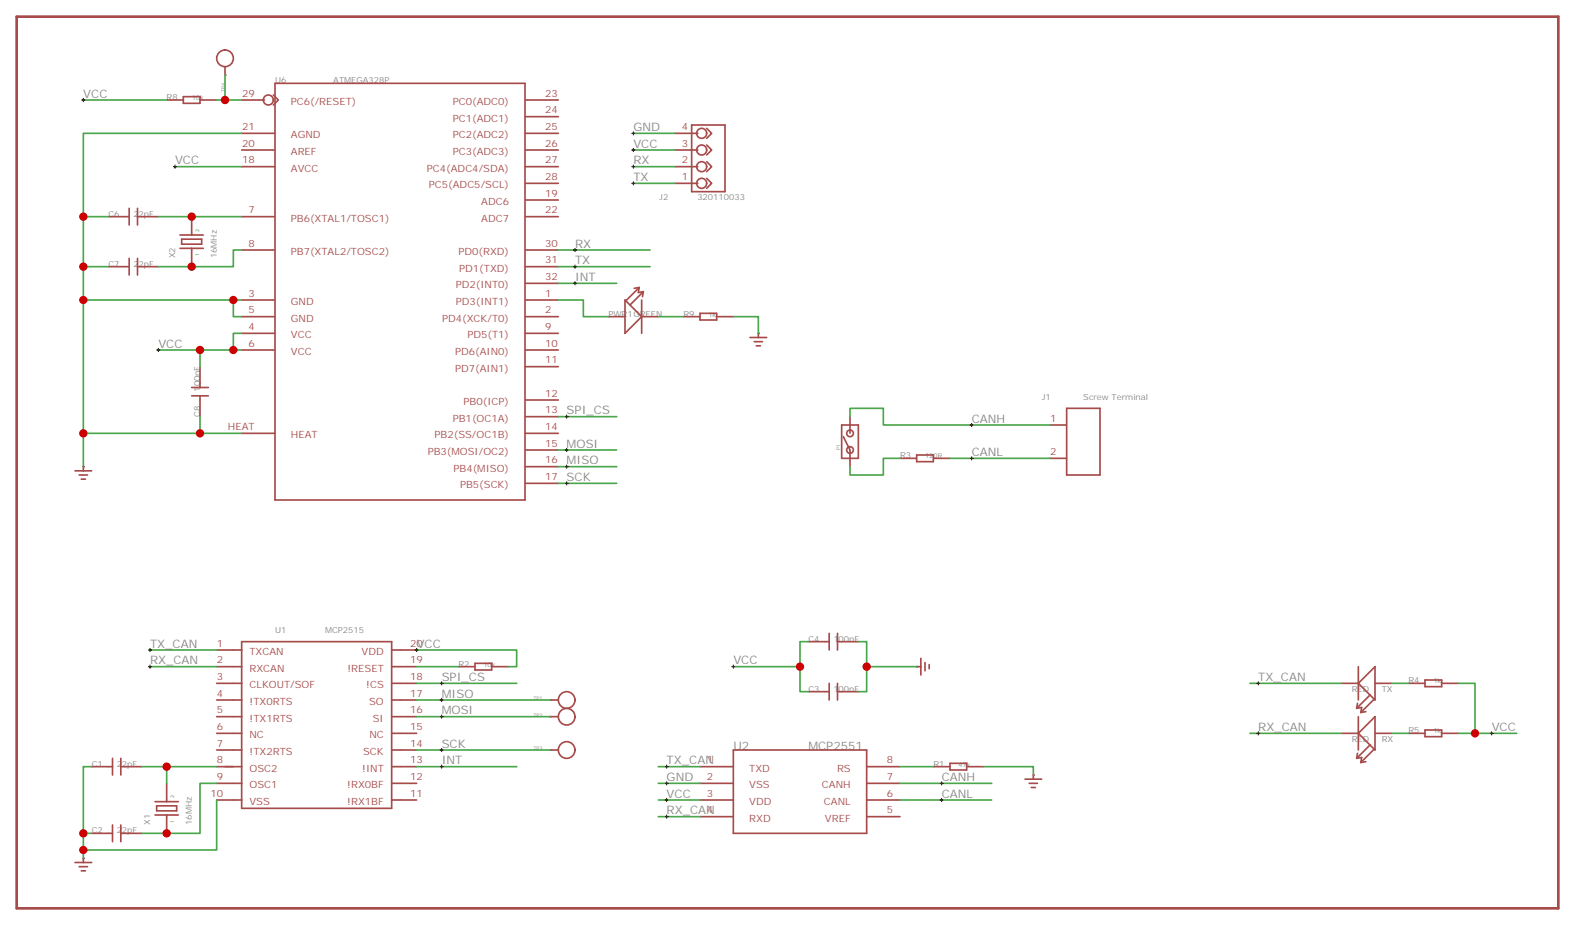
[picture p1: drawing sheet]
<svg xmlns="http://www.w3.org/2000/svg" width="333mm" height="196mm" viewBox="0 0 333 196" stroke-linecap="round" stroke-linejoin="round" font-family="sans-serif">
<path d="M3.5 3.5h326.3v188.8h-326.3z" fill="none" stroke="#a64a4a" stroke-width=".56"/>
<g fill="none" stroke="#a64a4a" stroke-width=".35">
<path d="M45.9 137.6h3.4M49.4 137.6h1.8M51.2 135.8h31.7v35.3h-31.7zM82.9 137.6h1.8M84.7 137.6h3.5M171.1 135.8h3.5M174.6 135.8h.9M175.5 134.1v3.5M177.3 135.8h.9M177.3 134.1v3.5M178.2 135.8h3.5M45.9 158.8h3.4"/>
<path d="M45.9 141.1h3.4M45.9 144.6h3.4M45.9 148.2h3.4M45.9 151.7h3.4M45.9 155.2h3.4M49.4 158.8h1.8M49.4 141.1h1.8M49.4 144.6h1.8M49.4 148.2h1.8M49.4 151.7h1.8M49.4 155.2h1.8M82.9 158.8h1.8"/>
<path d="M82.9 141.1h1.8M82.9 144.6h1.8M82.9 148.2h1.8M82.9 151.7h1.8M82.9 155.2h1.8M84.7 158.8h3.5M84.7 141.1h3.5M84.7 144.6h3.5M84.7 148.2h3.5M84.7 151.7h3.5M84.7 155.2h3.5M97 141.1h3.5"/>
<path d="M100.5 140.4h3.6v1.4h-3.6zM104.1 141.1h3.5M155.2 158.8h28.2v17.6h-28.2zM171.1 146.4h3.5M174.6 146.4h.9M175.5 144.6v3.6M177.3 144.6v3.6M177.3 146.4h.9M178.2 146.4h3.5M298.1 144.6h3.5M298.1 155.2h3.5M301.6 143.9h3.6v1.4h-3.6z"/>
<path d="M301.6 154.5h3.6v1.4h-3.6zM305.2 144.6h3.5M305.2 155.2h3.5M19.4 176.4h3.5M19.4 162.3h3.5M22.9 176.4h.9M22.9 162.3h.9M23.8 160.5v3.5M23.8 174.6v3.6M25.6 176.4h.9M25.6 162.3h.9M25.6 160.5v3.5"/>
<path d="M25.6 174.6v3.6M26.5 176.4h3.5M26.5 162.3h3.5M45.9 162.3h5.3M45.9 165.8h3.4M45.9 169.3h3.4M49.4 165.8h1.8M49.4 169.3h1.8M82.9 162.3h1.8M82.9 165.8h1.8M82.9 169.3h1.8M84.7 162.3h3.5"/>
<path d="M84.7 165.8h3.5M84.7 169.3h3.5M148.2 162.3h6.9M148.2 165.8h6.9M148.2 169.3h6.9M148.2 172.9h6.9M183.6 162.3h6.9M183.6 165.8h6.9M183.6 169.3h6.9M183.6 172.9h6.9M197.6 162.3h3.4M201.1 161.6h3.5v1.4h-3.5z"/>
<path d="M204.7 162.3h3.4M217 164.9h3.5M217.8 165.8h1.8M218.3 166.7h.9"/>
</g>
<circle cx="218.7" cy="164" r=".18" fill="#a64a4a"/>
<path d="M218.7 164v.9M15.9 182.6h3.5M16.8 183.4h1.7M17.2 184.3h.9" fill="none" stroke="#a64a4a" stroke-width=".35"/>
<circle cx="17.6" cy="181.7" r=".18" fill="#a64a4a"/>
<path d="M194.9 139.3v3.6M195.8 140.2v1.8M196.7 140.7v.9M17.6 181.7v.9" fill="none" stroke="#a64a4a" stroke-width=".35"/>
<circle cx="194" cy="141.1" r=".18" fill="#a64a4a"/>
<g fill="none" stroke="#a64a4a" stroke-width=".35">
<path d="M178.2 90h3.5v7h-3.5zM178.5 92.4l1.4 2.8M179.9 88.2v3.5M179.9 95.3v3.5M190.5 97h3.5M194 96.3h3.6v1.4h-3.6zM197.6 97h3.5M194 141.1h.9M284 144.6h3.5M284 155.2h3.5M287.2 149.9l1-.1-.2 1M287.3 148.9l-.1 1"/>
<path d="M287.3 159.5l-.1 1M287.5 141.1v7.1M287.5 151.7v7.1M289.1 150.6l-1.1 .2M290 147.1l-2.8 2.8M290 157.7l-2.8 2.8M290.9 148l-2.9 2.8M290.9 158.6l-2.9 2.8M291 141.1v7.1l-3.5-3.6zM291 151.7v7.1l-3.5-3.6zM291.1 144.6h3.5M291.1 155.2h3.5"/>
<path d="M32.8 169.7h4.9M32.8 172.5h4.9M33.2 170.6h4.2v1h-4.2zM35.3 165.8v3.5M35.3 169.3v.4M35.3 172.5v.4M35.3 172.9v3.5M287.2 160.5l1-.2-.2 1.1M289.1 161.2l-1.1 .2"/>
<circle cx="179.9" cy="95.3" r=".71"/>
<circle cx="179.9" cy="91.7" r=".71"/>
</g>
<circle cx="116.4" cy="148.2" r=".18" fill="#a64a4a"/>
<g fill="none" stroke="#a64a4a" stroke-width=".35">
<path d="M116.4 148.2h1.8"/>
<circle cx="119.9" cy="148.2" r="1.76"/>
</g>
<circle cx="116.4" cy="151.7" r=".18" fill="#a64a4a"/>
<g fill="none" stroke="#a64a4a" stroke-width=".35">
<path d="M116.4 151.7h1.8"/>
<circle cx="119.9" cy="151.7" r="1.76"/>
</g>
<circle cx="116.4" cy="158.8" r=".18" fill="#a64a4a"/>
<g fill="none" stroke="#a64a4a" stroke-width=".35">
<path d="M58.2 17.6h52.9v88.2h-52.9zM51.2 28.2h6.9M51.2 31.8h6.9M51.2 35.3h6.9M51.2 21.2h4.8M57.9 20.1l1 1.1-1 1M111.2 28.2h7M111.2 31.8h7M111.2 35.3h7M111.2 38.8h7M111.2 24.7h7M111.2 21.2h7"/>
<path d="M22.9 45.9h3.5M22.9 56.4h3.5M26.5 45.9h.8M26.5 56.4h.8M27.3 44.1v3.5M27.3 54.7v3.5M29.1 45.9h.9M29.1 56.4h.9M29.1 44.1v3.5M29.1 54.7v3.5M30 45.9h3.5M30 56.4h3.5"/>
<path d="M38.1 49.7h4.9M38.1 52.6h4.9M38.5 50.6h4.2v1.1h-4.2zM40.6 45.9v3.4M40.6 49.4v.3M40.6 52.6v.3M40.6 53v3.4M51.2 52.9h6.9M51.2 45.9h6.9M111.2 52.9h7M111.2 45.9h7M111.2 60h7"/>
<path d="M111.2 56.4h7M111.2 42.3h7M51.2 63.5h6.9M51.2 67h6.9M51.2 70.6h6.9M51.2 74.1h6.9M111.2 63.5h7M111.2 67h7M111.2 70.6h7M111.2 74.1h7M111.2 77.6h7M15.9 99.7h3.5"/>
<path d="M51.2 91.7h6.9M111.2 98.8h7M111.2 95.2h7M111.2 91.7h7M111.2 88.2h7M111.2 84.7h7M16.8 100.5h1.7M17.2 101.4h.9M111.2 102.3h7M116.4 158.8h1.8"/>
<circle cx="56.8" cy="21.2" r="1.06"/>
<circle cx="119.9" cy="158.8" r="1.76"/>
</g>
<circle cx="17.6" cy="98.8" r=".18" fill="#a64a4a"/>
<g fill="none" stroke="#a64a4a" stroke-width=".35">
<path d="M35.3 21.2h3.4M38.8 20.5h3.5v1.4h-3.5zM42.4 21.2h3.5M142.9 38.8h4.8M142.9 35.3h4.8M142.9 31.8h4.8M142.9 28.2h4.8M146.4 26.5h7.1v14.1h-7.1zM149.6 37.7l1 1.1-1 1.1M149.6 34.2l1 1.1-1 1M149.6 30.7l1 1.1-1 1M149.6 27.2l1 1-1 1.1"/>
<path d="M42.3 77.6v3.5M128.8 67h3.4M132.3 63.5l3.5 3.5-3.5 3.6zM135.3 60.9l-2.8 2.8M135.3 60.9l-1.1 .1M135.3 60.9l-.2 1 1.1-.2M135.8 63.5v7.1M135.9 67h3.4M136.2 61.7l-2.9 2.9M136.2 61.7l-.2 1.1M144.6 67h3.5M148.2 66.3h3.5v1.4h-3.5z"/>
<path d="M151.8 67h3.4M158.7 71.4h3.6M159.6 72.3h1.8M160.1 73.2h.9M17.6 98.8v.9M40.6 83.8h3.5M40.6 82h3.5M42.3 81.1v.9M42.3 83.8v.9M42.3 84.7v3.5"/>
<circle cx="148.5" cy="28.2" r="1.06"/>
<circle cx="148.5" cy="38.8" r="1.06"/>
<circle cx="148.5" cy="35.3" r="1.06"/>
<circle cx="148.5" cy="31.7" r="1.06"/>
</g>
<circle cx="160.5" cy="70.6" r=".18" fill="#a64a4a"/>
<path d="M160.5 70.6v.8M222.2 90h3.5M222.2 97h3.5M225.8 86.4h7v14.1h-7z" fill="none" stroke="#a64a4a" stroke-width=".35"/>
<circle cx="47.6" cy="15.9" r=".18" fill="#a64a4a"/>
<g fill="none" stroke="#a64a4a" stroke-width=".35">
<path d="M47.6 14.1v1.8"/>
<circle cx="47.6" cy="12.3" r="1.76"/>
</g>
<g fill="none" stroke="#4aa64a" stroke-width=".35">
<path d="M47.6 15.9v5.3M17.6 21.2h17.7M37 35.3h14.2M45.9 21.2h5.3M51.2 28.2h-33.6v17.7M134.1 28.2h8.8M134.1 35.3h8.8M134.1 31.8h8.8M134.1 38.8h8.8M17.6 56.4v42.4M22.9 45.9h-5.3v10.5h5.3M33.5 45.9h17.7"/>
<path d="M51.2 52.9h-1.8v3.5h-15.9M118.2 60h12.3M118.2 52.9h19.4M118.2 56.4h19.4M17.6 63.5h33.6M33.5 74.1h17.7M42.3 74.1v3.5M49.4 63.5v3.5h1.8M51.2 70.6h-1.8v3.5M118.2 63.5h5.3v3.5h5.3M139.3 67h5.3M155.2 67h5.3v3.6"/>
<path d="M17.6 91.7h33.6M42.3 88.2v3.5M118.2 95.2h12.3M118.2 98.8h12.3M118.2 88.2h12.3M179.9 88.2v-1.8h7.1v3.6h35.2M190.5 97h-3.5v3.5h-7.1v-1.7M201.1 97h21.1M118.2 102.3h12.3M31.7 137.6h14.2M88.2 137.6h21.2v3.5h-1.8M171.1 135.8h-1.8v10.6h1.8"/>
<path d="M181.7 135.8h1.7v10.6h-1.7M31.7 141.1h14.2M88.2 141.1h8.8M88.2 144.6h21.2M88.2 151.7h28.2M88.2 148.2h28.2M88.2 158.8h28.2M155.2 141.1h14.1M183.4 141.1h10.6M264.6 144.6h19.4M264.6 155.2h19.4M294.6 144.6h3.5"/>
<path d="M294.6 155.2h3.5M308.7 155.2h12.3M308.7 144.6h3.5v10.6M17.6 176.4h1.8M19.4 162.3h-1.8v17.6M30 162.3h15.9M35.3 162.3v3.5M45.9 169.3v10.6h-28.3v1.8M45.9 165.8h-3.6v10.6h-12.3M88.2 162.3h21.2M139.3 165.8h8.9M139.3 162.3h8.9"/>
<path d="M139.3 172.9h8.9M139.3 169.3h8.9M190.5 165.8h19.4M190.5 162.3h7.1M190.5 169.3h19.4M208.1 162.3h10.6v1.7"/>
</g>
<g fill="none" stroke="#000" stroke-width=".21">
<path d="M17.3 21.2h.7M17.6 20.8v.7M36.7 35.3h.7M37 34.9v.7M133.7 28.2h.7M133.7 35.3h.7M133.7 31.8h.7M133.7 38.8h.7M134.1 27.9v.7M134.1 31.4v.7M134.1 34.9v.7M134.1 38.5v.7"/>
<path d="M121.4 60h.7M121.4 52.9h.7M121.4 56.4h.7M121.7 52.6v.7M121.7 56.1v.7M121.7 59.6v.7M33.2 74.1h.7M33.5 73.7v.7M119.6 95.2h.7M119.6 98.8h.7M119.6 88.2h.7M119.9 87.8v.7"/>
<path d="M119.9 94.9v.7M119.9 98.4v.7M205.3 90h.7M205.3 97h.7M205.7 89.6v.7M205.7 96.7v.7M119.6 102.3h.7M119.9 102v.7M31.4 137.6h.7M31.7 137.2v.7M87.8 137.6h.7M88.2 137.2v.7"/>
<path d="M31.4 141.1h.7M31.7 140.8v.7M93.1 144.6h.7M93.1 151.7h.7M93.1 148.2h.7M93.1 158.8h.7M93.5 144.3v.7M93.5 147.8v.7M93.5 151.3v.7M93.5 158.4v.7M154.9 141.1h.7M155.2 140.8v.7"/>
<path d="M266 144.6h.7M266 155.2h.7M266.3 144.3v.7M266.3 154.9v.7M315.4 155.2h.7M315.7 154.9v.7M93.1 162.3h.7M93.5 161.9v.7M140.8 165.8h.7M140.8 162.3h.7M140.8 172.9h.7M140.8 169.3h.7"/>
<path d="M141.1 161.9v.7M141.1 165.5v.7M141.1 169v.7M141.1 172.5v.7M199 165.8h.7M199 169.3h.7M199.3 165.5v.7M199.3 169v.7"/>
</g>
<g fill="#c00">
<circle cx="17.6" cy="179.9" r=".88"/>
<circle cx="17.6" cy="176.4" r=".88"/>
<circle cx="183.4" cy="141.1" r=".88"/>
<circle cx="17.6" cy="45.9" r=".88"/>
<circle cx="17.6" cy="56.4" r=".88"/>
<circle cx="17.6" cy="91.7" r=".88"/>
<circle cx="17.6" cy="63.5" r=".88"/>
<circle cx="49.4" cy="63.5" r=".88"/>
<circle cx="42.3" cy="91.7" r=".88"/>
<circle cx="35.3" cy="162.3" r=".88"/>
<circle cx="35.3" cy="176.4" r=".88"/>
<circle cx="40.6" cy="45.9" r=".88"/>
<circle cx="40.6" cy="56.4" r=".88"/>
<circle cx="49.4" cy="74.1" r=".88"/>
<circle cx="42.3" cy="74.1" r=".88"/>
<circle cx="312.2" cy="155.2" r=".88"/>
<circle cx="169.3" cy="141.1" r=".88"/>
<circle cx="47.6" cy="21.2" r=".88"/>
</g>
<g font-size="2.5" fill="#838383">
<text x="17.6" y="20.7">VCC</text>
<text x="134.1" y="27.7">GND</text>
<text x="37" y="34.8">VCC</text>
<text x="134.1" y="31.3">VCC</text>
<text x="134.1" y="34.8">RX</text>
<text x="134.1" y="38.3">TX</text>
<text x="121.7" y="52.4">RX</text>
<text x="121.7" y="59.5">INT</text>
<text x="121.7" y="56">TX</text>
<text x="33.5" y="73.6">VCC</text>
<text x="119.9" y="87.7">SPI_CS</text>
<text x="205.7" y="89.5">CANH</text>
<text x="119.9" y="94.8">MOSI</text>
<text x="119.9" y="98.3">MISO</text>
<text x="119.9" y="101.8">SCK</text>
<text x="205.7" y="96.5">CANL</text>
<text x="31.7" y="137.1">TX_CAN</text>
<text x="88.2" y="137.1">VCC</text>
<text x="31.7" y="140.6">RX_CAN</text>
<text x="155.2" y="140.6">VCC</text>
<text x="93.5" y="147.7">MISO</text>
<text x="93.5" y="144.1">SPI_CS</text>
<text x="266.3" y="144.1">TX_CAN</text>
<text x="93.5" y="151.2">MOSI</text>
<text x="266.3" y="154.7">RX_CAN</text>
<text x="315.7" y="154.7">VCC</text>
<text x="93.5" y="158.3">SCK</text>
<text x="93.5" y="161.8">INT</text>
<text x="141.1" y="161.8">TX_CAN</text>
<text x="155.2" y="158.8">U2</text>
<text x="171.1" y="158.8">MCP2551</text>
<text x="141.1" y="165.3">GND</text>
<text x="199.3" y="165.3">CANH</text>
<text x="141.1" y="172.4">RX_CAN</text>
<text x="141.1" y="168.8">VCC</text>
<text x="199.3" y="168.8">CANL</text>
</g>
<g font-size="2.1" fill="#a54b4b">
<text x="51.2" y="20.5">29</text>
<text x="61.6" y="22.2">PC6(/RESET)</text>
<text x="95.8" y="22.2">PC0(ADC0)</text>
<text x="115.4" y="24">24</text>
<text x="115.4" y="20.5">23</text>
<text x="51.2" y="27.5">21</text>
<text x="61.6" y="29.3">AGND</text>
<text x="95.8" y="29.3">PC2(ADC2)</text>
<text x="95.8" y="25.7">PC1(ADC1)</text>
<text x="115.4" y="27.5">25</text>
<text x="144.3" y="27.5">4</text>
<text x="51.2" y="31.1">20</text>
<text x="51.2" y="34.6">18</text>
<text x="61.6" y="32.8">AREF</text>
<text x="95.8" y="32.8">PC3(ADC3)</text>
<text x="115.4" y="34.6">27</text>
<text x="115.4" y="31.1">26</text>
<text x="144.3" y="34.6">2</text>
<text x="144.3" y="31.1">3</text>
<text x="61.6" y="36.3">AVCC</text>
<text x="90.4" y="36.3">PC4(ADC4/SDA)</text>
<text x="90.8" y="39.8">PC5(ADC5/SCL)</text>
<text x="115.4" y="41.6">19</text>
<text x="115.4" y="38.1">28</text>
<text x="144.3" y="38.1">1</text>
<text x="52.6" y="45.2">7</text>
<text x="61.6" y="46.9">PB6(XTAL1/TOSC1)</text>
<text x="101.9" y="46.9">ADC7</text>
<text x="101.9" y="43.4">ADC6</text>
<text x="115.4" y="45.2">22</text>
<text x="52.6" y="52.2">8</text>
<text x="61.6" y="54">PB7(XTAL2/TOSC2)</text>
<text x="97" y="54">PD0(RXD)</text>
<text x="115.4" y="52.2">30</text>
<text x="97.2" y="57.5">PD1(TXD)</text>
<text x="115.4" y="59.3">32</text>
<text x="115.4" y="55.7">31</text>
<text x="52.6" y="62.8">3</text>
<text x="61.6" y="64.5">GND</text>
<text x="96.5" y="64.5">PD3(INT1)</text>
<text x="96.5" y="61">PD2(INT0)</text>
<text x="115.4" y="62.8">1</text>
<text x="52.6" y="66.3">5</text>
<text x="52.6" y="69.9">4</text>
<text x="61.6" y="68.1">GND</text>
<text x="61.6" y="71.6">VCC</text>
<text x="93.6" y="68.1">PD4(XCK/T0)</text>
<text x="98.9" y="71.6">PD5(T1)</text>
<text x="115.4" y="69.9">9</text>
<text x="115.4" y="66.3">2</text>
<text x="52.6" y="73.4">6</text>
<text x="61.6" y="75.1">VCC</text>
<text x="96.3" y="75.1">PD6(AIN0)</text>
<text x="115.4" y="76.9">11</text>
<text x="115.4" y="73.4">10</text>
<text x="96.3" y="78.7">PD7(AIN1)</text>
<text x="115.4" y="84">12</text>
<text x="95.8" y="89.2">PB1(OC1A)</text>
<text x="98.1" y="85.7">PB0(ICP)</text>
<text x="115.4" y="87.5">13</text>
<text x="222.3" y="89.3">1</text>
<text x="48.3" y="91">HEAT</text>
<text x="61.6" y="92.8">HEAT</text>
<text x="92" y="92.8">PB2(SS/OC1B)</text>
<text x="115.4" y="94.6">15</text>
<text x="115.4" y="91">14</text>
<text x="90.5" y="96.3">PB3(MOSI/OC2)</text>
<text x="96" y="99.8">PB4(MISO)</text>
<text x="115.4" y="101.6">17</text>
<text x="115.4" y="98.1">16</text>
<text x="222.3" y="96.3">2</text>
<text x="97.4" y="103.3">PB5(SCK)</text>
<text x="45.9" y="136.9">1</text>
<text x="86.8" y="136.9">20</text>
<text x="45.9" y="140.4">2</text>
<text x="45.9" y="143.9">3</text>
<text x="52.8" y="138.6">TXCAN</text>
<text x="52.8" y="142.2">RXCAN</text>
<text x="73.5" y="142.2">!RESET</text>
<text x="76.5" y="138.6">VDD</text>
<text x="86.8" y="143.9">18</text>
<text x="86.8" y="140.4">19</text>
<text x="45.9" y="147.5">4</text>
<text x="52.8" y="145.7">CLKOUT/SOF</text>
<text x="52.8" y="149.2">!TX0RTS</text>
<text x="77.5" y="145.7">!CS</text>
<text x="78.1" y="149.2">SO</text>
<text x="86.8" y="147.5">17</text>
<text x="45.9" y="151">5</text>
<text x="45.9" y="154.5">6</text>
<text x="52.8" y="152.7">!TX1RTS</text>
<text x="78.9" y="152.7">SI</text>
<text x="86.8" y="154.5">15</text>
<text x="86.8" y="151">16</text>
<text x="45.9" y="158.1">7</text>
<text x="45.9" y="161.6">8</text>
<text x="52.8" y="156.3">NC</text>
<text x="52.8" y="159.8">!TX2RTS</text>
<text x="76.9" y="159.8">SCK</text>
<text x="78.2" y="156.3">NC</text>
<text x="86.8" y="161.6">13</text>
<text x="86.8" y="158.1">14</text>
<text x="149.6" y="161.6">1</text>
<text x="187.7" y="161.6">8</text>
<text x="45.9" y="165.1">9</text>
<text x="52.8" y="163.3">OSC2</text>
<text x="52.8" y="166.8">OSC1</text>
<text x="73.5" y="166.8">!RX0BF</text>
<text x="76.6" y="163.3">!INT</text>
<text x="86.8" y="165.1">12</text>
<text x="149.6" y="165.1">2</text>
<text x="158.6" y="163.3">TXD</text>
<text x="158.6" y="166.8">VSS</text>
<text x="174" y="166.8">CANH</text>
<text x="177.2" y="163.3">RS</text>
<text x="187.7" y="165.1">7</text>
<text x="44.6" y="168.6">10</text>
<text x="52.8" y="170.4">VSS</text>
<text x="73.5" y="170.4">!RX1BF</text>
<text x="86.8" y="168.6">11</text>
<text x="149.6" y="168.6">3</text>
<text x="149.6" y="172.2">4</text>
<text x="158.6" y="170.4">VDD</text>
<text x="158.6" y="173.9">RXD</text>
<text x="174.4" y="170.4">CANL</text>
<text x="174.6" y="173.9">VREF</text>
<text x="187.7" y="172.2">5</text>
<text x="187.7" y="168.6">6</text>
</g>
<g font-size="1.8" fill="#838383">
<text x="58.2" y="17.6">U6</text>
<text x="70.6" y="17.6">ATMEGA328P</text>
<text x="35.3" y="21.2">R8</text>
<text x="22.9" y="45.9">C6</text>
<text x="28.2" y="45.9">22pF</text>
<text x="139.5" y="42.3">J2</text>
<text x="147.6" y="42.3">320110033</text>
<text x="22.9" y="56.4">C7</text>
<text x="28.2" y="56.4">22pF</text>
<text x="37" y="54.7" transform="rotate(-90 37 54.7)">X2</text>
<text x="45.9" y="54.7" transform="rotate(-90 45.9 54.7)">16MHz</text>
<text x="128.8" y="67">PWR1GREEN</text>
<text x="144.6" y="67">R9</text>
<text x="42.3" y="82.9" transform="rotate(-90 42.3 82.9)">100nF</text>
<text x="42.3" y="88.2" transform="rotate(-90 42.3 88.2)">C8</text>
<text x="220.5" y="84.7">J1</text>
<text x="229.3" y="84.7">Screw Terminal</text>
<text x="190.5" y="97">R3</text>
<text x="58.2" y="134.1">U1</text>
<text x="68.8" y="134.1">MCP2515</text>
<text x="171.1" y="135.8">C4</text>
<text x="176.4" y="135.8">100nF</text>
<text x="97" y="141.1">R2</text>
<text x="171.1" y="146.4">C3</text>
<text x="176.4" y="146.4">100nF</text>
<text x="286.1" y="146.4">RED</text>
<text x="292.5" y="146.4">TX</text>
<text x="298.1" y="144.6">R4</text>
<text x="298.1" y="155.2">R5</text>
<text x="286.1" y="157">RED</text>
<text x="292.5" y="157">RX</text>
<text x="19.4" y="162.3">C1</text>
<text x="24.7" y="162.3">22pF</text>
<text x="197.6" y="162.3">R1</text>
<text x="19.4" y="176.4">C2</text>
<text x="24.7" y="176.4">22pF</text>
<text x="31.7" y="174.6" transform="rotate(-90 31.7 174.6)">X1</text>
<text x="40.6" y="174.6" transform="rotate(-90 40.6 174.6)">16MHz</text>
</g>
<g font-size="1.4" fill="#838383">
<text x="40.6" y="21.2">10k</text>
<text x="149.9" y="67">1k</text>
<text x="195.8" y="97">120R</text>
<text x="102.3" y="141.1">10k</text>
<text x="303.4" y="144.6">1k</text>
<text x="303.4" y="155.2">1k</text>
<text x="202.8" y="162.3">47k</text>
</g>
<g font-size="1.1" fill="#838383">
<text x="47.6" y="19.4" transform="rotate(-90 47.6 19.4)">TP4</text>
<text x="177.8" y="95.2" transform="rotate(-90 177.8 95.2)">P1</text>
<text x="112.9" y="148.2">TP1</text>
<text x="112.9" y="151.7">TP2</text>
<text x="112.9" y="158.8">TP3</text>
</g>
<g font-size="1.1" fill="#4ba54b">
<text x="42.2" y="49" transform="rotate(-90 42.2 49)">2</text>
<text x="42.2" y="54.2" transform="rotate(-90 42.2 54.2)">1</text>
<text x="36.9" y="169" transform="rotate(-90 36.9 169)">2</text>
<text x="36.9" y="174.1" transform="rotate(-90 36.9 174.1)">1</text>
</g>
</svg>
